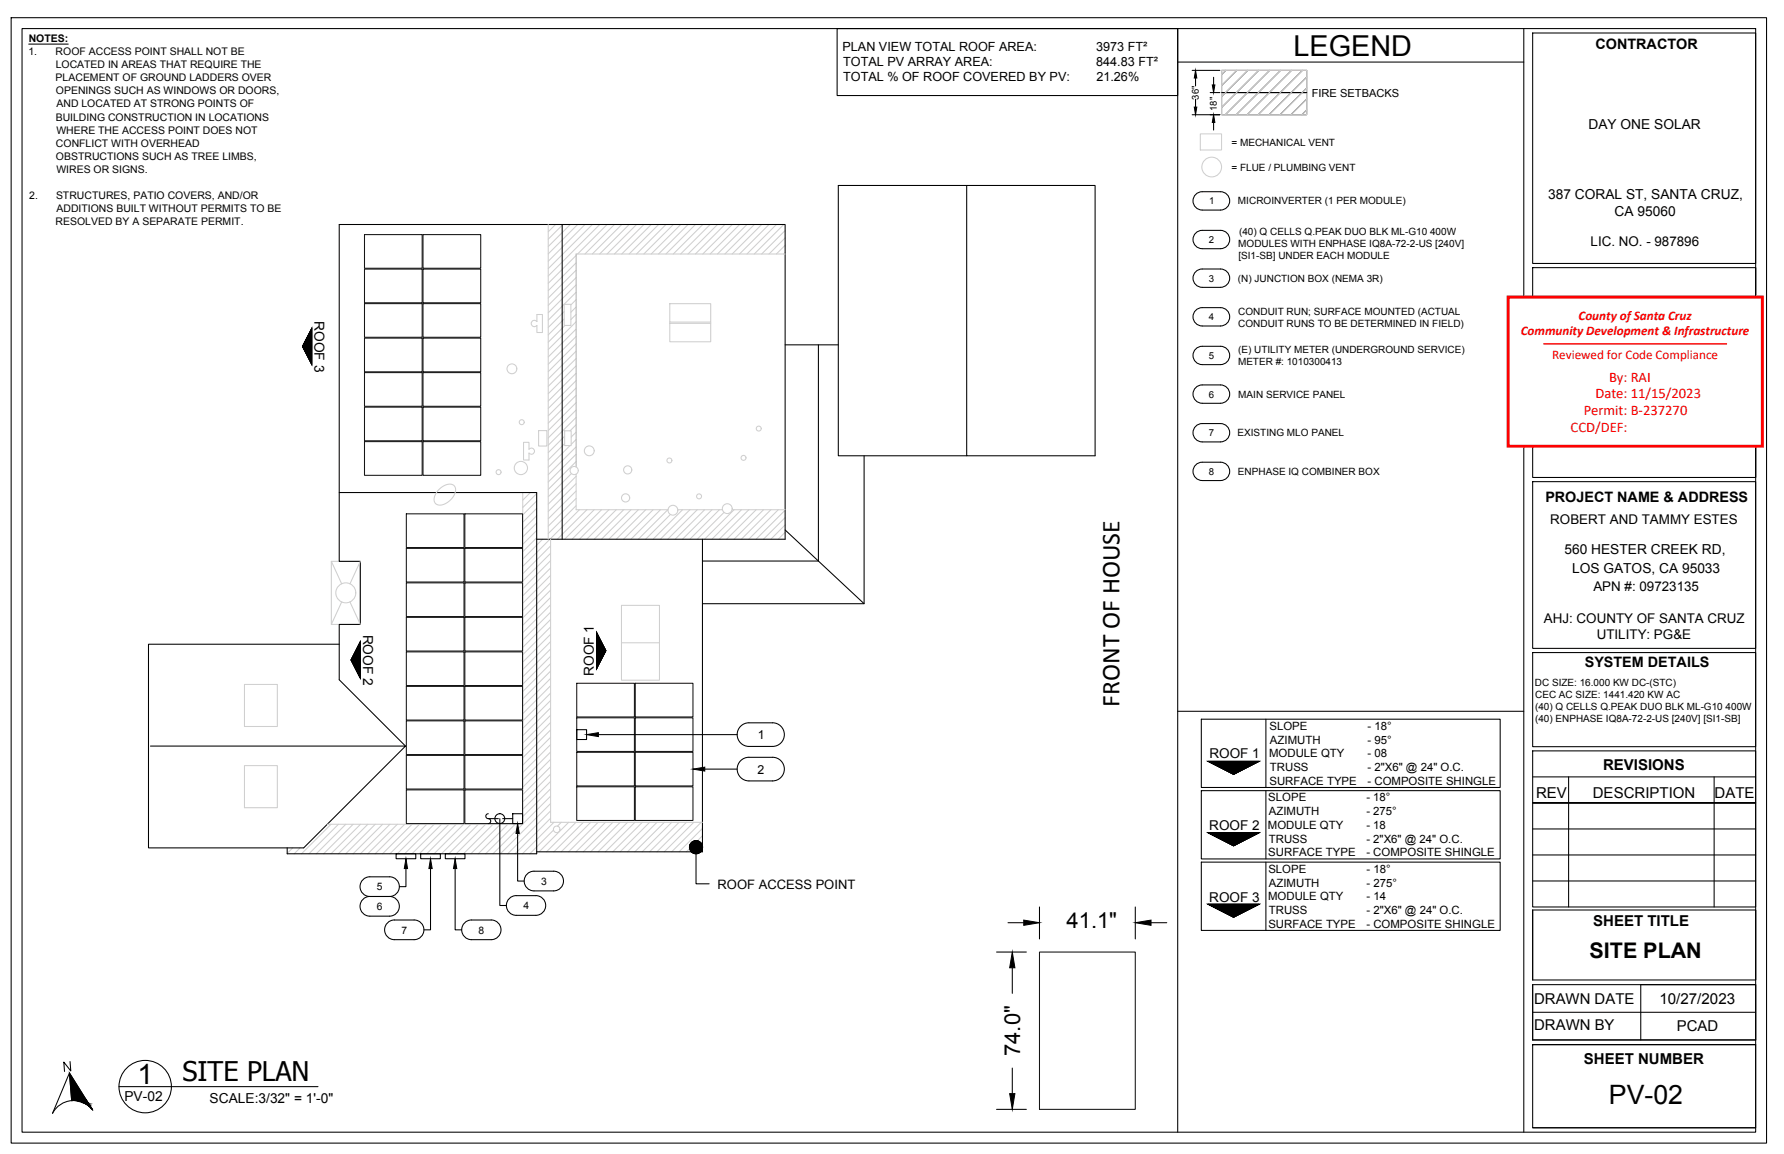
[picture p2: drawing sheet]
<svg xmlns="http://www.w3.org/2000/svg" width="432mm" height="279mm" viewBox="0 0 432 279" stroke-linecap="round" stroke-linejoin="round" font-family="sans-serif">
<g fill="none" stroke="#cfcfcf" stroke-width=".25">
<path d="M295.7 17h20.6v10.8h-20.6zM296.7 17l-1 1.1M299.4 17l-3.7 3.7M302 17l-6.3 6.4M304.7 17l-9 9M307.3 17l-10.7 10.7M310 17l-10.7 10.7M312.6 17l-10.7 10.7M315.2 17l-10.7 10.7M316.3 18.7l-9.1 9M290.5 32.4h5.2v3.9h-5.2zM316.3 21.3l-6.5 6.5"/>
<path d="M316.3 24l-3.8 3.8M316.3 26.6l-1.2 1.2M132.7 54.4v76.2M134.5 54.4l-1.8 1.7M136.2 54.4l-3.5 3.5M138 54.4l-5.3 5.3M139.8 54.4l-7.1 7.1M141.6 54.4l-8.9 8.9M143.4 54.4l-10.7 10.6M145.2 54.4l-12.5 12.4M146.9 54.4l-7.1 7.1M148.7 54.4l-7.1 7.1"/>
<path d="M150.5 54.4l-7.1 7.1M152.3 54.4l-7.2 7.1M154.1 54.4l-7.2 7.1M155.9 54.4l-7.2 7.1M157.6 54.4l-7.1 7.1M159.4 54.4l-7.1 7.1M161.2 54.4l-7.1 7.1M163 54.4l-7.2 7.1M164.8 54.4l-7.2 7.1M166.5 54.4l-7.1 7.1M168.3 54.4l-7.1 7.1M170.1 54.4l-7.1 7.1"/>
<path d="M171.9 54.4l-7.2 7.1M173.7 54.4l-7.2 7.1M175.5 54.4l-7.2 7.1M177.2 54.4l-7.1 7.1M179 54.4l-7.1 7.1M180.8 54.4l-7.1 7.1M182.6 54.4l-7.2 7.1M184.4 54.4l-7.2 7.1M186.1 54.4l-7.1 7.1M187.9 54.4l-7.1 7.1M189.7 54.4l-7.1 7.1M190 57.6l-3.9 3.9"/>
<path d="M190 55.8l-5.6 5.7M190 59.4l-2.1 2.1M130 76.1h1.3v4.4h-1.3v-1.7a.77 .77 0 0 1-1.2 .1 .77 .77 0 0 1 0-1.1 .77 .77 0 0 1 1.2 .1zM136.6 75.4l-3.9 3.9M136.6 77.2l-3.9 3.9M136.6 73.7h1.6v5.1h-1.6zM136.8 78.8l-4.1 4.1M139.4 72.5l-1.2 1.3M139.4 74.3l-1.2 1.3M139.4 76.1l-1.2 1.3M139.4 61.9l-6.7 6.7M139.4 63.6l-6.7 6.8"/>
<path d="M139.4 65.4l-6.7 6.8M139.4 67.2l-6.7 6.7M139.4 69l-6.7 6.7M139.4 70.8l-6.7 6.7M139.4 77.9l-6.7 6.7M139.4 79.7l-6.7 6.7M139.4 61.5h50.6M162.1 73.5h9.9v4.5h-9.9zM162.1 78.3h9.9v4.5h-9.9zM162.1 78v.3M172 78v.3M190 61.2l-.3 .3"/>
<path d="M139.4 81.5l-6.7 6.7M139.4 83.2l-6.7 6.8M139.4 85l-6.7 6.8M139.4 86.8l-6.7 6.7M139.4 88.6l-6.7 6.7M139.4 90.4l-6.7 6.7M139.4 92.1l-6.7 6.8M139.4 93.9l-6.7 6.8M139.4 95.7l-6.7 6.8M139.4 97.5l-6.7 6.7M139.4 99.3l-6.7 6.7M106.2 118.5a2.82 2.82 0 0 1 3.7-.9 2.85 2.85 0 0 1-1.1 3.6 2.7 2.7 0 0 1-3.4 .7 2.62 2.62 0 0 1 .8-3.4z"/>
<path d="M126.5 119.3v80.3h-47.3M126.6 119.3h-.1M126.7 107.1h1.3v1.7a.75 .75 0 0 1 1.1-.1 .75 .75 0 0 1 0 1.1 .75 .75 0 0 1-1.1-.1v1.7h-1.3zM128.4 119.3l-1.9 1.8M129.9 119.5l-3.4 3.4M130.4 104.3h2v3.7h-2zM136.7 104.3h1.6v3.6h-1.6zM136.7 105.6l-4 4M136.7 107.4l-4 4M138 107.9l-5.3 5.2M138.3 114.7l-5.6 5.6M139.4 102.8l-1.4 1.5"/>
<path d="M139.4 108.2l-6.7 6.7M139.4 110l-6.7 6.7M139.4 111.7l-6.7 6.8M139.4 104.6l-1.1 1.2M139.4 106.4l-1.1 1.2M139.4 101.1l-6.7 6.7M139.4 115.3l-6.7 6.8M139.4 117.1l-6.7 6.7M139.4 118.9l-6.7 6.7M139.4 114.8v8.6h22.3M80.2 135.9l2.5 5.5M80.2 135.9h7v15.3h-7z"/>
<path d="M87.2 135.9l-2.5 5.5M129.9 121.3l-3.4 3.4M129.9 123.1l-3.4 3.3M129.9 124.9l-3.4 3.3M129.9 126.6l-3.4 3.4M129.9 128.4l-3.4 3.4M129.9 130.2l-3.4 3.4M131.3 130.6l-4.8 4.8M133.3 132.2l-6.8 6.7M133.3 134l-6.8 6.7M133.3 135.7l-6.8 6.8M133.3 137.5l-6.8 6.8"/>
<path d="M133.3 139.3l-6.8 6.7M133.3 130.6v68.5h36.7M139.4 122.4l-6.7 6.8M139.4 120.7l-6.7 6.7M140.3 123.4l-13.8 13.7M142 123.4l-7.1 7.2M143.8 123.4l-7.1 7.2M145.6 123.4l-7.1 7.2M147.4 123.4l-7.2 7.2M149.2 123.4l-7.2 7.2M151 123.4l-7.2 7.2M152.7 123.4l-7.1 7.2"/>
<path d="M154.5 123.4l-7.1 7.2M156.3 123.4l-7.1 7.2M158.1 123.4l-7.2 7.2M159.9 123.4l-7.2 7.2M161.6 123.4l-7.1 7.2M162.3 124.6l-6 6M164.1 123.4h10.8M165.2 123.4l-7.1 7.2M167 123.4l-7.2 7.2M168.8 123.4l-7.2 7.2M170.6 123.4l-7.2 7.2M172.3 123.4l-7.1 7.2"/>
<path d="M174.1 123.4l-7.1 7.2M175.2 124.1l-6.4 6.5M177.2 123.4h12.8M177.7 123.4l-7.2 7.2M179.5 123.4l-7.2 7.2M181.2 123.4l-7.1 7.2M183 123.4l-7.1 7.2M184.8 123.4l-7.1 7.2M186.6 123.4l-7.2 7.2M188.4 123.4l-7.2 7.2M190 128.9l-1.6 1.7M190 125.3l-5.2 5.3"/>
<path d="M190 127.1l-3.4 3.5M190 123.5l-7 7.1M82.7 145.7l-2.5 5.5M84.7 145.7l2.5 5.5M133.3 141.1l-6.8 6.7M133.3 142.9l-6.8 6.7M133.3 144.7l-6.8 6.7M133.3 146.4l-6.8 6.8M133.3 148.2l-6.8 6.8M133.3 150l-6.8 6.7M133.3 151.8l-6.8 6.7M133.3 153.6l-6.8 6.7"/>
<path d="M133.3 155.3l-6.8 6.8M133.3 157.1l-6.8 6.8M133.3 158.9l-6.8 6.8M150.4 146.6h9.2v18.1h-9.2zM150.4 155.6h9.2M59.2 165.7h7.9v10.2h-7.9zM133.3 160.7l-6.8 6.7M133.3 162.5l-6.8 6.7M133.3 164.3l-6.8 6.7M133.3 166l-6.8 6.8M133.3 167.8l-6.8 6.8M133.3 169.6l-6.8 6.8"/>
<path d="M133.3 171.4l-6.8 6.7M133.3 173.2l-6.8 6.7M133.3 174.9l-6.8 6.8M133.3 176.7l-6.8 6.8M133.3 178.5l-6.8 6.8M59.2 185.4h7.9v10.2h-7.9zM80.1 199.6l-7.1 7.1M81.9 199.6l-7.1 7.1M83.7 199.6l-7.2 7.1M85.5 199.6l-7.2 7.1M87.3 199.6l-7.2 7.1M89 199.6l-7.1 7.1"/>
<path d="M90.8 199.6l-7.1 7.1M92.6 199.6l-7.1 7.1M94.4 199.6l-7.2 7.1M96.2 199.6l-7.2 7.1M97.9 199.6l-7.1 7.1M99.7 199.6l-7.1 7.1M101.5 199.6l-7.1 7.1M103.3 199.6l-7.2 7.1M105.1 199.6l-7.2 7.1M106.9 199.6l-7.2 7.1M108.6 199.6l-7.1 7.1M110.4 199.6l-7.1 7.1"/>
<path d="M112.2 199.6l-7.1 7.1M114 199.6l-7.2 7.1M115.8 199.6l-7.2 7.1M117.5 199.6l-7.1 7.1M119.3 199.6l-7.1 7.1M121.1 199.6l-7.1 7.1M122.9 199.6l-7.1 7.1M124.7 199.6l-7.2 7.1M126.5 199.6l-7.2 7.1M133.3 194.5l-12.2 12.2M133.3 198.1l-8.6 8.6M133.3 187.4l-6.8 6.8"/>
<path d="M133.3 189.2l-6.8 6.8M133.3 191l-6.8 6.7M133.3 192.8l-6.8 6.7M133.3 196.3l-10.4 10.4M133.3 180.3l-6.8 6.7M133.3 182.1l-6.8 6.7M133.3 183.9l-6.8 6.7M133.3 185.6l-6.8 6.8M134.1 199.1l-7.7 7.6M135.8 199.1l-.9 .9M137.6 199.1l-7.1 7.1M139.4 199.1l-7.1 7.1"/>
<path d="M141.2 199.1l-7.1 7.1M143 199.1l-7.2 7.1M144.8 199.1l-7.2 7.1M146.5 199.1l-7.1 7.1M148.3 199.1l-7.1 7.1M150.1 199.1l-7.1 7.1M151.9 199.1l-7.2 7.1M153.7 199.1l-7.2 7.1M155.5 199.1l-7.2 7.1M157.2 199.1l-7.1 7.1M159 199.1l-7.1 7.1M160.8 199.1l-7.1 7.1"/>
<path d="M162.6 199.1l-7.2 7.1M164.4 199.1l-7.2 7.1M166.1 199.1l-7.1 7.1M167.9 199.1l-7.1 7.1M169.7 199.1l-7.1 7.1M70.9 205.3l-1.4 1.3M72.6 205.3l-1.4 1.4M134 201l-5.8 5.7M170 202.4l-3.9 3.8M170 204.1l-2.1 2.1M170 200.6l-5.7 5.6M170 205.9l-.3 .3"/>
<circle cx="293.3" cy="40.4" r="2.39"/>
<circle cx="123.9" cy="89.3" r="1.19"/>
<circle cx="120.7" cy="114.3" r=".6"/>
<circle cx="126.1" cy="113.3" r="1.6"/>
<circle cx="126.3" cy="102.2" r=".6"/>
<circle cx="139" cy="113.9" r=".99"/>
<circle cx="142.6" cy="109.2" r="1.19"/>
<circle cx="151.9" cy="113.8" r=".99"/>
<circle cx="162" cy="111.5" r=".6"/>
<circle cx="180" cy="110.9" r=".6"/>
<circle cx="183.6" cy="103.8" r=".6"/>
<circle cx="151.4" cy="120.5" r=".99"/>
<circle cx="162.9" cy="123.5" r="1.19"/>
<circle cx="169.2" cy="120.2" r=".6"/>
<circle cx="176" cy="123.2" r="1.19"/>
<circle cx="83.7" cy="143.5" r="2.42"/>
<circle cx="134.7" cy="200.8" r=".79"/>
</g>
<g fill="none" stroke="#000" stroke-width=".25">
<path d="M2.7 4.3h424.9v272.5h-424.9zM5.3 6.9h419.6v267.2h-419.6zM7 10.7h9.5M202.6 6.9h82.5v16.2h-82.5zM285.1 6.9v267.2M285.1 15h83.7M288.6 17h6.7M289.4 18.9v1.9M293.7 18.7v1.9M368.8 6.9v267.2M371 8h53.9v55.8h-53.9zM288.6 27.8h6.7"/>
<path d="M289.4 24v1.9M292.9 22.4h2.4M293.7 29.6v1.9M295.7 22.4h20.6M136.1 54.4v76.2M234 44.9h31.1v65.5h-31.1v-65.5h-31.1v65.5h31.1M289.4 56.4l1-.5 .6-.1h4.4a2.22 2.22 0 0 1 2.2 2.2 2.22 2.22 0 0 1-2.2 2.2h-4.4a2.22 2.22 0 0 1-2.1-1.4 2.22 2.22 0 0 1 .5-2.4zM291 50.9a2.22 2.22 0 0 1-2.2-2.3 2.22 2.22 0 0 1 2.2-2.2h4.4a2.22 2.22 0 0 1 2.2 2.2 2.22 2.22 0 0 1-2.2 2.3M291 50.9h4.4M75.4 79.5v8.7l-2.2-4.3zM289.4 65.8l1-.6 .6-.1h4.4a2.22 2.22 0 0 1 2.2 2.2 2.22 2.22 0 0 1-2.2 2.3h-4.4a2.22 2.22 0 0 1-2.1-1.4 2.22 2.22 0 0 1 .5-2.4zM289.4 75.1l1-.5 .6-.1h4.4a2.22 2.22 0 0 1 2.2 2.2 2.22 2.22 0 0 1-2.2 2.2h-4.4a2.22 2.22 0 0 1-2.1-1.3 2.22 2.22 0 0 1 .5-2.5z"/>
<path d="M371 64.8h53.9v50.8h-53.9zM424.9 64.8v50.8M190 83.5h12.9M198.1 83.5v52.3h-28.1M289.4 84.5l1-.6 .6-.1h4.4a2.22 2.22 0 0 1 2.2 2.3 2.22 2.22 0 0 1-2.2 2.2h-4.4a2.22 2.22 0 0 1-2.1-1.4 2.22 2.22 0 0 1 .5-2.4zM291 97.6a2.22 2.22 0 0 1-2.2-2.2 2.22 2.22 0 0 1 2.2-2.2h4.4a2.22 2.22 0 0 1 2.2 2.2 2.22 2.22 0 0 1-2.2 2.2M291 97.6h4.4M82.1 119.3h47.8v87.4h-60.4v-1.4M209.1 110.4v35.8h-39.1M289.4 103.2l1-.6h.6h4.4a2.22 2.22 0 0 1 2.2 2.2 2.22 2.22 0 0 1-2.2 2.2h-4.4a2.22 2.22 0 0 1-2.1-1.4 2.22 2.22 0 0 1 .5-2.4zM289.4 112.6l1-.6 .6-.1h4.4a2.22 2.22 0 0 1 2.2 2.2 2.22 2.22 0 0 1-2.2 2.3l-4.4-.1a2.22 2.22 0 0 1-2.1-1.3 2.22 2.22 0 0 1 .5-2.4zM371 116.6h53.9v40.4h-53.9z"/>
<path d="M129.9 130.6h60.1v-76.2h-107.9v81.5h5.1v15.3h-5.1v13.4l16 16M170 130.6v75.6h-40.1M190 128.3l19.1 17.9M82.1 156h-46.2v49.3h37.6l24.6-24.7h-61.7M87.2 155.4v8.7l-2.2-4.3zM144.4 153.2l2.2 4.3-2.2 4.4zM371 158h53.9v22.8h-53.9zM139.6 176.7h2.4v2.3h-2.4zM144.8 177.9h33.6M179.5 175.6l1.1-.5 .7-.1h5.7a2.86 2.86 0 0 1 2.8 2.9 2.86 2.86 0 0 1-2.8 2.8h-5.7a2.86 2.86 0 0 1-2.7-1.9 2.86 2.86 0 0 1 .9-3.2zM285.1 172.2h83.7M290.8 174.1h72.3v16.6h-72.3z"/>
<path d="M306.4 174.1v16.6M118.2 197a.59 .59 0 0 0-.6 .6 .59 .59 0 0 0 .6 .6h2.4M118.2 198.2a.6 .6 0 0 1 .6 .6 .6 .6 0 0 1-.6 .6M121 198.2v21h1.6M121.7 198.2h2.4M124.1 197h2.4v2.4h-2.4zM170.6 186.2h7.8M179.5 184l1.1-.6 .7-.1h5.7a2.86 2.86 0 0 1 2.8 2.9 2.86 2.86 0 0 1-2.8 2.9h-5.7a2.86 2.86 0 0 1-2.7-1.9 2.86 2.86 0 0 1 .9-3.2zM290.8 191.4h72.3v16.6h-72.3zM292.4 184.3h12.3l-6.1 3.2zM306.4 191.4v16.6M371 194.4h53.9h-53.9"/>
<path d="M371 181.8h53.9v37.8h-53.9zM371 188.1h53.9M379.7 188.1v31.5M414.9 188.1v31.5M89.5 217.1h4.8M94.3 217.1a2.38 2.38 0 0 0 2.4-2.4 2.38 2.38 0 0 0-2.4-2.4h-4.8a2.39 2.39 0 0 0-2.4 2.4 2.39 2.39 0 0 0 2.4 2.4M94.3 217a2.39 2.39 0 0 1 2.4 2.4 2.39 2.39 0 0 1-2.4 2.4h-4.8a2.39 2.39 0 0 1-2.4-2.4 2.39 2.39 0 0 1 2.4-2.4M95.9 206.7h4.7v1.2h-4.7zM98.3 210.3v4.4h-1.6M101.8 206.7h4.8v1.2h-4.8zM104.2 210.3v14.8h-1.6M107.8 206.7h4.7v1.2h-4.7z"/>
<path d="M110.2 210.3v14.8h1.5M123.5 217.4l.9-.5h.5l4.8-.1a2.39 2.39 0 0 1 2.4 2.4 2.39 2.39 0 0 1-2.4 2.4h-4.8a2.39 2.39 0 0 1-2.2-1.6 2.39 2.39 0 0 1 .8-2.6zM125.3 201.8v11.5h1.6M127.8 211.5l.9-.5 .5-.1h4.8a2.39 2.39 0 0 1 2.4 2.4 2.39 2.39 0 0 1-2.4 2.4h-4.8a2.39 2.39 0 0 1-2.2-1.6 2.39 2.39 0 0 1 .8-2.6zM168.5 206.7v7.3h3.1M251.6 219.6v7.7M274.8 219.6v7.7M290.8 208.7h72.3v16.6h-72.3zM292.4 201.6h12.3l-6.1 3.2zM292.4 218.9h12.3l-6.1 3.2zM306.4 208.7v16.6M371 200.7h53.9"/>
<path d="M371 207h53.9M371 213.3h53.9M94 223.3l.9-.5 .6-.1h4.7a2.39 2.39 0 0 1 2.4 2.4 2.39 2.39 0 0 1-2.4 2.4h-4.7a2.39 2.39 0 0 1-2.3-1.6 2.39 2.39 0 0 1 .8-2.6zM112.6 223.3l1-.5 .5-.1h4.8a2.39 2.39 0 0 1 2.4 2.4 2.39 2.39 0 0 1-2.4 2.4h-4.8a2.39 2.39 0 0 1-2.2-1.6 2.39 2.39 0 0 1 .7-2.6zM241.2 230.5h7.2M244 223.4h3.8M245 234.3v6.2M278.6 223.4h3.8M371 220.3h53.9v17h-53.9zM371 238.4h53.9v13.4h-53.9zM424.9 220.3v17M16.8 259.8l.5 6.7"/>
<path d="M17 257l.1 2.3-1.7-2.2 .2 2.3M245 258.6v6.2M371 245.1h53.9M371 252.9h53.9h-53.9v20.2h53.9v-20.2M397.1 251.8v-13.4h27.8v13.4M22.4 268.8l-5.6-9-4.1 9.7a5.8 5.8 0 0 1 9.7-.7M28.8 263.1h48.2M241.2 268.6h7.2M371 273h53.9"/>
<circle cx="121" cy="198.2" r="1.19"/>
<circle cx="35.1" cy="263.1" r="6.3"/>
</g>
<path d="M139.4 61.5v51.6" fill="none" stroke="#b5b5b5" stroke-width=".25"/>
<g fill="none" stroke="#141414" stroke-width=".25">
<path d="M88.2 56.8h14v8.1h-14zM102.4 56.8h14v8.1h-14zM88.2 73.5h14v8.2h-14zM88.2 65.2h14v8.1h-14zM102.4 73.5h14v8.2h-14zM102.4 65.2h14v8.1h-14zM88.2 98.6h14v8.1h-14zM88.2 90.2h14v8.2h-14zM88.2 81.9h14v8.1h-14zM102.4 98.6h14v8.1h-14zM102.4 90.2h14v8.2h-14zM102.4 81.9h14v8.1h-14z"/>
<path d="M88.2 106.9h14v8.2h-14zM102.4 106.9h14v8.2h-14zM98.4 132.8h13.9v8.1h-13.9zM98.4 124.4h13.9v8.2h-13.9zM112.5 132.8h14v8.1h-14zM112.5 124.4h14v8.2h-14zM98.4 157.8h13.9v8.2h-13.9zM98.4 149.5h13.9v8.1h-13.9zM98.4 141.1h13.9v8.2h-13.9zM112.5 157.8h14v8.2h-14zM112.5 149.5h14v8.1h-14zM112.5 141.1h14v8.2h-14z"/>
<path d="M98.4 166.2h13.9v8.1h-13.9zM98.4 174.5h13.9v8.2h-13.9zM112.5 166.2h14v8.1h-14zM112.5 174.5h14v8.2h-14zM139.6 173.8h14v8.1h-14zM139.6 165.4h14v8.2h-14zM153.8 173.8h13.9v8.1h-13.9zM153.8 165.4h13.9v8.2h-13.9zM98.4 191.2h13.9v8.2h-13.9zM98.4 182.9h13.9v8.1h-13.9zM112.5 182.9h14v8.1h-14zM112.5 191.2h14v8.2h-14z"/>
<path d="M139.6 182.1h14v8.2h-14zM139.6 190.5h14v8.1h-14zM153.8 182.1h13.9v8.2h-13.9zM153.8 190.5h13.9v8.1h-13.9zM251.6 230.5h23.2v38.1h-23.2z"/>
</g>
<g fill="#000" stroke="#000" stroke-width=".24">
<path d="M289.4 17l.3 1.9h-.6zM289.1 25.9h.6l-.3 1.9zM293.4 20.6h.6l-.3 1.8zM293.7 27.8l.3 1.8h-.6zM142 177.9l2.8-.5v.9zM167.7 186.2l2.9-.5v1zM98.3 207.9l.3 2.4h-.7zM104.2 207.9l.4 2.4h-.8zM110.2 207.9l.4 2.4h-.8zM125.3 199.4l.4 2.4h-.8zM168.5 203.5h.2l-.2 1.6zM245 230.5l.6 3.8h-1.2z"/>
<path d="M247.8 222.8l3.8 .6-3.8 .6zM274.8 223.4l3.8-.6v1.2zM16.8 259.8l4 6.4-3.5 .3zM21.8 268h.1l.3 .4zM244.4 264.8h1.2l-.6 3.8z"/>
<path d="M75.4 79.5v8.7l-2.2-4.3zM75.4 79.5v8.7l-2.2-4.3z"/>
<path d="M87.2 155.4v8.7l-2.2-4.3zM87.2 155.4v8.7l-2.2-4.3z"/>
<path d="M144.4 153.2l2.2 4.3-2.2 4.4zM144.4 153.2l2.2 4.3-2.2 4.4z"/>
<path d="M292.4 184.3h12.3l-6.1 3.2zM292.4 184.3h12.3l-6.1 3.2z"/>
<path d="M166.9 204.9v.2h1.6zM166.9 205.1h1.6l-1.6 .3zM166.9 205.4l.1 .2 1.5-.5z"/>
<path d="M167 205.6l.1 .2 1.4-.7zM167.1 205.8l1.4-.7-1.3 1zM167.2 206.1l.1 .1 1.2-1.1z"/>
<path d="M167.2 204.2l-.1 .2 1.4 .7zM167.1 204.4l1.4 .7-1.5-.5zM167 204.6l-.1 .3 1.6 .2z"/>
<path d="M167.3 206.2l.2 .2 1-1.3zM168.5 205.1l-.8 1.4-.2-.1zM168.5 205.1l-.8 1.4 .3 .1z"/>
<path d="M167.5 203.8l1 1.3-.8-1.4zM167.3 204l.2-.2 1 1.3zM167.3 204l-.1 .2 1.3 .9z"/>
<path d="M168.5 205.1l-.5 1.5 .2 .1zM168.5 205.1v1.6h-.3zM168.5 205.1v1.6h.2z"/>
<path d="M168.2 203.5l.3 1.6v-1.6zM168 203.6l.2-.1 .3 1.6zM167.7 203.7l.8 1.4-.5-1.5z"/>
<path d="M168.5 205.1l.2 1.6 .3-.1zM168.5 205.1l.7 1.4-.2 .1zM168.5 205.1l.7 1.4 .2-.1z"/>
<path d="M168.5 205.1l.9 1.3 .2-.2zM168.5 205.1l1.3 1-.2 .1zM168.5 205.1l1.3 1 .1-.3z"/>
<path d="M169.2 203.7l-.7 1.4 .9-1.3zM169 203.6l.2 .1-.7 1.4zM168.7 203.5l-.2 1.6 .5-1.5z"/>
<path d="M168.5 205.1l1.4 .7 .1-.2zM168.5 205.1l1.5 .3v.2zM168.5 205.1l1.5 .3 .1-.3z"/>
<path d="M168.5 205.1l1.4-.7-.1-.2zM169.6 204l.2 .2-1.3 .9zM169.4 203.8l-.9 1.3 1.1-1.1z"/>
<path d="M168.5 205.1h1.6l-.1-.2zM168.5 205.1l1.5-.5v.3zM168.5 205.1l1.5-.5-.1-.2z"/>
<path d="M292.4 201.6h12.3l-6.1 3.2zM292.4 201.6h12.3l-6.1 3.2z"/>
<path d="M292.4 218.9h12.3l-6.1 3.2zM292.4 218.9h12.3l-6.1 3.2z"/>
<path d="M17.3 266.5l3.5-.3zM17.3 266.5l3.5-.3z"/>
<path d="M17.8 266.4l3.1-.1zM17.8 266.4l3.1-.1z"/>
<path d="M18.3 266.5l2.6-.1zM18.3 266.5l2.6-.1z"/>
<path d="M18.8 266.5h2.2l-.1-.1zM18.8 266.5h2.2z"/>
<path d="M19.3 266.6l1.8 .1-.1-.2zM19.3 266.6l1.8 .1-1.4 .1z"/>
<path d="M19.7 266.8l1.5 .1-.1-.2zM19.7 266.8l1.5 .1-1 .1z"/>
<path d="M20.2 267l1.2 .1-.2-.2zM20.2 267l1.2 .1-.8 .1z"/>
<path d="M20.6 267.2l1 .2-.2-.3zM20.6 267.2l1 .2h-.6z"/>
<path d="M21 267.4l.7 .3-.1-.3zM21 267.4l.7 .3h-.3z"/>
<path d="M21.4 267.7l.5 .3-.2-.3zM21.4 267.7l.5 .3z"/>
<path d="M21.8 268l.4 .4zM22.1 268.4l.3 .4z"/>
</g>
<g fill="none" stroke="#353535" stroke-width=".25">
<path d="M295.7 17h20.6v10.8h-20.6zM296.7 17l-1 1.1M299.4 17l-3.7 3.7M302 17l-6.3 6.4M304.7 17l-9 9M307.3 17l-10.7 10.7M310 17l-10.7 10.7M312.6 17l-10.7 10.7M315.2 17l-10.7 10.7M316.3 18.7l-9.1 9M316.3 21.3l-6.5 6.5M316.3 24l-3.8 3.8"/>
<path d="M316.3 26.6l-1.2 1.2"/>
</g>
<path d="M365 71.9h61.6v36.1h-61.6z" fill="#fff" stroke="#f00" stroke-width=".71" stroke-linecap="butt"/>
<path d="M373.6 83.2h44.4" fill="none" stroke="#f00" stroke-width=".35"/>
<text font-size="7" x="313.1" y="13.7">LEGEND</text>
<text font-size="6.8" x="33.3" y="262.5">1</text>
<text font-size="6.6" x="44.1" y="261.7">SITE PLAN</text>
<text font-size="6.5" x="389.4" y="267.2">PV-02</text>
<text font-size="6.2" x="270.9" y="171.2" transform="rotate(-90 270.9 171.2)">FRONT OF HOUSE</text>
<g font-size="5.3">
<text x="258.1" y="224.7">41.1&quot;</text>
<text x="246.9" y="255.7" transform="rotate(-90 246.9 255.7)">74.0&quot;</text>
</g>
<text font-size="5.2" x="384.7" y="231.9">SITE PLAN</text>
<text font-size="3.7" x="401.7" y="243.2">10/27/2023</text>
<g font-size="3.6">
<text x="388" y="186.4">REVISIONS</text>
<text x="371.8" y="193.2">REV</text>
<text x="385.5" y="193.2">DESCRIPTION</text>
<text x="415" y="193.2">DATE</text>
<text x="385.6" y="224.1">SHEET TITLE</text>
<text x="371.3" y="243.1">DRAWN DATE</text>
<text x="371.3" y="249.4">DRAWN BY</text>
<text x="405.8" y="249.5">PCAD</text>
<text x="383.4" y="257.6">SHEET NUMBER</text>
</g>
<g font-size="3.5">
<text x="386.2" y="11.8">CONTRACTOR</text>
<text x="374" y="121.7">PROJECT NAME &amp; ADDRESS</text>
<text x="383.6" y="161.4">SYSTEM DETAILS</text>
</g>
<g font-size="3.5" fill="#f00">
<text x="389.4" y="92.4">By: RAI</text>
<text x="383.3" y="100.5">Permit: B-237270</text>
<text x="386.2" y="96.4">Date: 11/15/2023</text>
<text x="380.2" y="104.6">CCD/DEF:</text>
</g>
<g font-size="3.3">
<text x="384.5" y="31.1">DAY ONE SOLAR</text>
<text x="374.7" y="48.2">387 CORAL ST, SANTA CRUZ,</text>
<text x="390.8" y="52.2">CA 95060</text>
<text x="76.1" y="77.7" transform="rotate(90 76.1 77.7)">ROOF 3</text>
<text x="378.7" y="134.2">560 HESTER CREEK RD,</text>
<text x="380.5" y="138.6">LOS GATOS, CA 95033</text>
<text x="87.9" y="153.6" transform="rotate(90 87.9 153.6)">ROOF 2</text>
<text x="143.7" y="163.7" transform="rotate(-90 143.7 163.7)">ROOF 1</text>
<text x="292.7" y="183.5">ROOF 1</text>
<text x="292.7" y="200.9">ROOF 2</text>
<text x="292.7" y="218.3">ROOF 3</text>
<text x="30.1" y="266.6">PV-02</text>
<text x="50.7" y="267">SCALE:3/32&quot; = 1'-0&quot;</text>
</g>
<g font-size="3.2">
<text x="385" y="59.6">LIC. NO. - 987896</text>
<text x="375.2" y="126.8">ROBERT AND TAMMY ESTES</text>
<text x="385.7" y="143">APN #: 09723135</text>
<text x="373.7" y="150.8">AHJ: COUNTY OF SANTA CRUZ</text>
<text x="386.5" y="154.7">UTILITY: PG&amp;E</text>
</g>
<g font-size="3.2" fill="#f00">
<text x="382.1" y="77.5">County of Santa Cruz</text>
<text x="368.1" y="81.2">Community Development &amp; Infrastructure</text>
<text x="375.7" y="87">Reviewed for Code Compliance</text>
</g>
<g font-size="3.1">
<text x="203.9" y="12.3">PLAN VIEW TOTAL ROOF AREA:</text>
<text x="204.1" y="16">TOTAL PV ARRAY AREA:</text>
<text x="265.3" y="16">844.83 FT²</text>
<text x="265.3" y="12.3">3973 FT²</text>
<text x="204.1" y="19.7">TOTAL % OF ROOF COVERED BY PV:</text>
<text x="265.4" y="19.7">21.26%</text>
<text x="173.7" y="215.1">ROOF ACCESS POINT</text>
</g>
<g font-size="3">
<text x="183.4" y="178.9">1</text>
<text x="183.3" y="187.3">2</text>
</g>
<g font-size="2.8">
<text x="307.3" y="176.7">SLOPE</text>
<text x="331" y="176.7">- 18°</text>
<text x="307.2" y="183.3">MODULE QTY</text>
<text x="307.4" y="180">AZIMUTH</text>
<text x="331" y="183.3">- 08</text>
<text x="331" y="180">- 95°</text>
<text x="307.3" y="190">SURFACE TYPE</text>
<text x="307.4" y="186.7">TRUSS</text>
<text x="331" y="190">- COMPOSITE SHINGLE</text>
<text x="331" y="186.7">- 2&quot;X6&quot; @ 24&quot; O.C.</text>
<text x="307" y="194">SLOPE</text>
<text x="307.1" y="197.3">AZIMUTH</text>
<text x="330.7" y="194">- 18°</text>
<text x="330.7" y="197.3">- 275°</text>
<text x="306.9" y="200.6">MODULE QTY</text>
<text x="307.1" y="204">TRUSS</text>
<text x="330.7" y="200.6">- 18</text>
<text x="330.7" y="204">- 2&quot;X6&quot; @ 24&quot; O.C.</text>
<text x="307" y="207.3">SURFACE TYPE</text>
<text x="330.7" y="207.3">- COMPOSITE SHINGLE</text>
<text x="307" y="211.3">SLOPE</text>
<text x="307.1" y="214.6">AZIMUTH</text>
<text x="330.7" y="211.3">- 18°</text>
<text x="330.7" y="214.6">- 275°</text>
<text x="306.9" y="218">MODULE QTY</text>
<text x="307.1" y="221.3">TRUSS</text>
<text x="330.7" y="218">- 14</text>
<text x="330.7" y="221.3">- 2&quot;X6&quot; @ 24&quot; O.C.</text>
<text x="307" y="224.6">SURFACE TYPE</text>
<text x="330.7" y="224.6">- COMPOSITE SHINGLE</text>
</g>
<text font-size="2.7" x="317.5" y="23.4">FIRE SETBACKS</text>
<g font-size="2.5">
<text x="7" y="10.1">NOTES:</text>
<text x="6.9" y="13.3">1.</text>
<text x="13.5" y="13.3">ROOF ACCESS POINT SHALL NOT BE</text>
<text x="13.5" y="16.5">LOCATED IN AREAS THAT REQUIRE THE</text>
<text x="13.5" y="19.7">PLACEMENT OF GROUND LADDERS OVER</text>
<text x="13.5" y="22.8">OPENINGS SUCH AS WINDOWS OR DOORS,</text>
<text x="13.5" y="29.2">BUILDING CONSTRUCTION IN LOCATIONS</text>
<text x="13.7" y="26">AND LOCATED AT STRONG POINTS OF</text>
<text x="13.5" y="35.5">CONFLICT WITH OVERHEAD</text>
<text x="13.6" y="32.4">WHERE THE ACCESS POINT DOES NOT</text>
<text x="13.5" y="38.7">OBSTRUCTIONS SUCH AS TREE LIMBS,</text>
<text x="13.6" y="41.9">WIRES OR SIGNS.</text>
<text x="7.1" y="48.2">2.</text>
<text x="13.6" y="48.2">STRUCTURES, PATIO COVERS, AND/OR</text>
<text x="13.7" y="51.4">ADDITIONS BUILT WITHOUT PERMITS TO BE</text>
<text x="13.5" y="54.6">RESOLVED BY A SEPARATE PERMIT.</text>
<text x="91.2" y="215.6">5</text>
<text x="130.9" y="214.2">3</text>
<text x="91.2" y="220.3">6</text>
<text x="126.7" y="220.1">4</text>
<text x="97.2" y="226">7</text>
<text x="115.8" y="226">8</text>
</g>
<g font-size="2.4">
<text x="298" y="35.3">= MECHANICAL VENT</text>
<text x="298" y="41.5">= FLUE / PLUMBING VENT</text>
<text x="299.6" y="49.5">MICROINVERTER (1 PER MODULE)</text>
<text x="299.7" y="59.7">MODULES WITH ENPHASE IQ8A-72-2-US [240V]</text>
<text x="299.9" y="56.8">(40) Q CELLS Q.PEAK DUO BLK ML-G10 400W</text>
<text x="299.7" y="62.6">[SI1-SB] UNDER EACH MODULE</text>
<text x="299.6" y="68.3">(N) JUNCTION BOX (NEMA 3R)</text>
<text x="299.7" y="76.2">CONDUIT RUN; SURFACE MOUNTED (ACTUAL</text>
<text x="299.7" y="79.2">CONDUIT RUNS TO BE DETERMINED IN FIELD)</text>
<text x="299.7" y="88.4">METER #: 1010300413</text>
<text x="299.7" y="85.5">(E) UTILITY METER (UNDERGROUND SERVICE)</text>
<text x="299.7" y="96.3">MAIN SERVICE PANEL</text>
<text x="299.5" y="105.7">EXISTING MLO PANEL</text>
<text x="299.6" y="115">ENPHASE IQ COMBINER BOX</text>
<text x="371.5" y="166.1">DC SIZE: 16.000 KW DC-(STC)</text>
<text x="371.5" y="171.9">(40) Q CELLS Q.PEAK DUO BLK ML-G10 400W</text>
<text x="371.6" y="169">CEC AC SIZE: 1441.420 KW AC</text>
<text x="371.5" y="174.8">(40) ENPHASE IQ8A-72-2-US [240V] [SI1-SB]</text>
</g>
<g font-size="2.3">
<text x="290.2" y="24.1" transform="rotate(-90 290.2 24.1)">36&quot;</text>
<text x="294.5" y="26.9" transform="rotate(-90 294.5 26.9)">18&quot;</text>
<text x="292.6" y="49.5">1</text>
<text x="292.6" y="58.8">2</text>
<text x="292.6" y="68.2">3</text>
<text x="292.6" y="77.5">4</text>
<text x="292.6" y="86.9">5</text>
<text x="292.6" y="96.3">6</text>
<text x="292.6" y="105.6">7</text>
<text x="292.6" y="115">8</text>
</g>
</svg>
